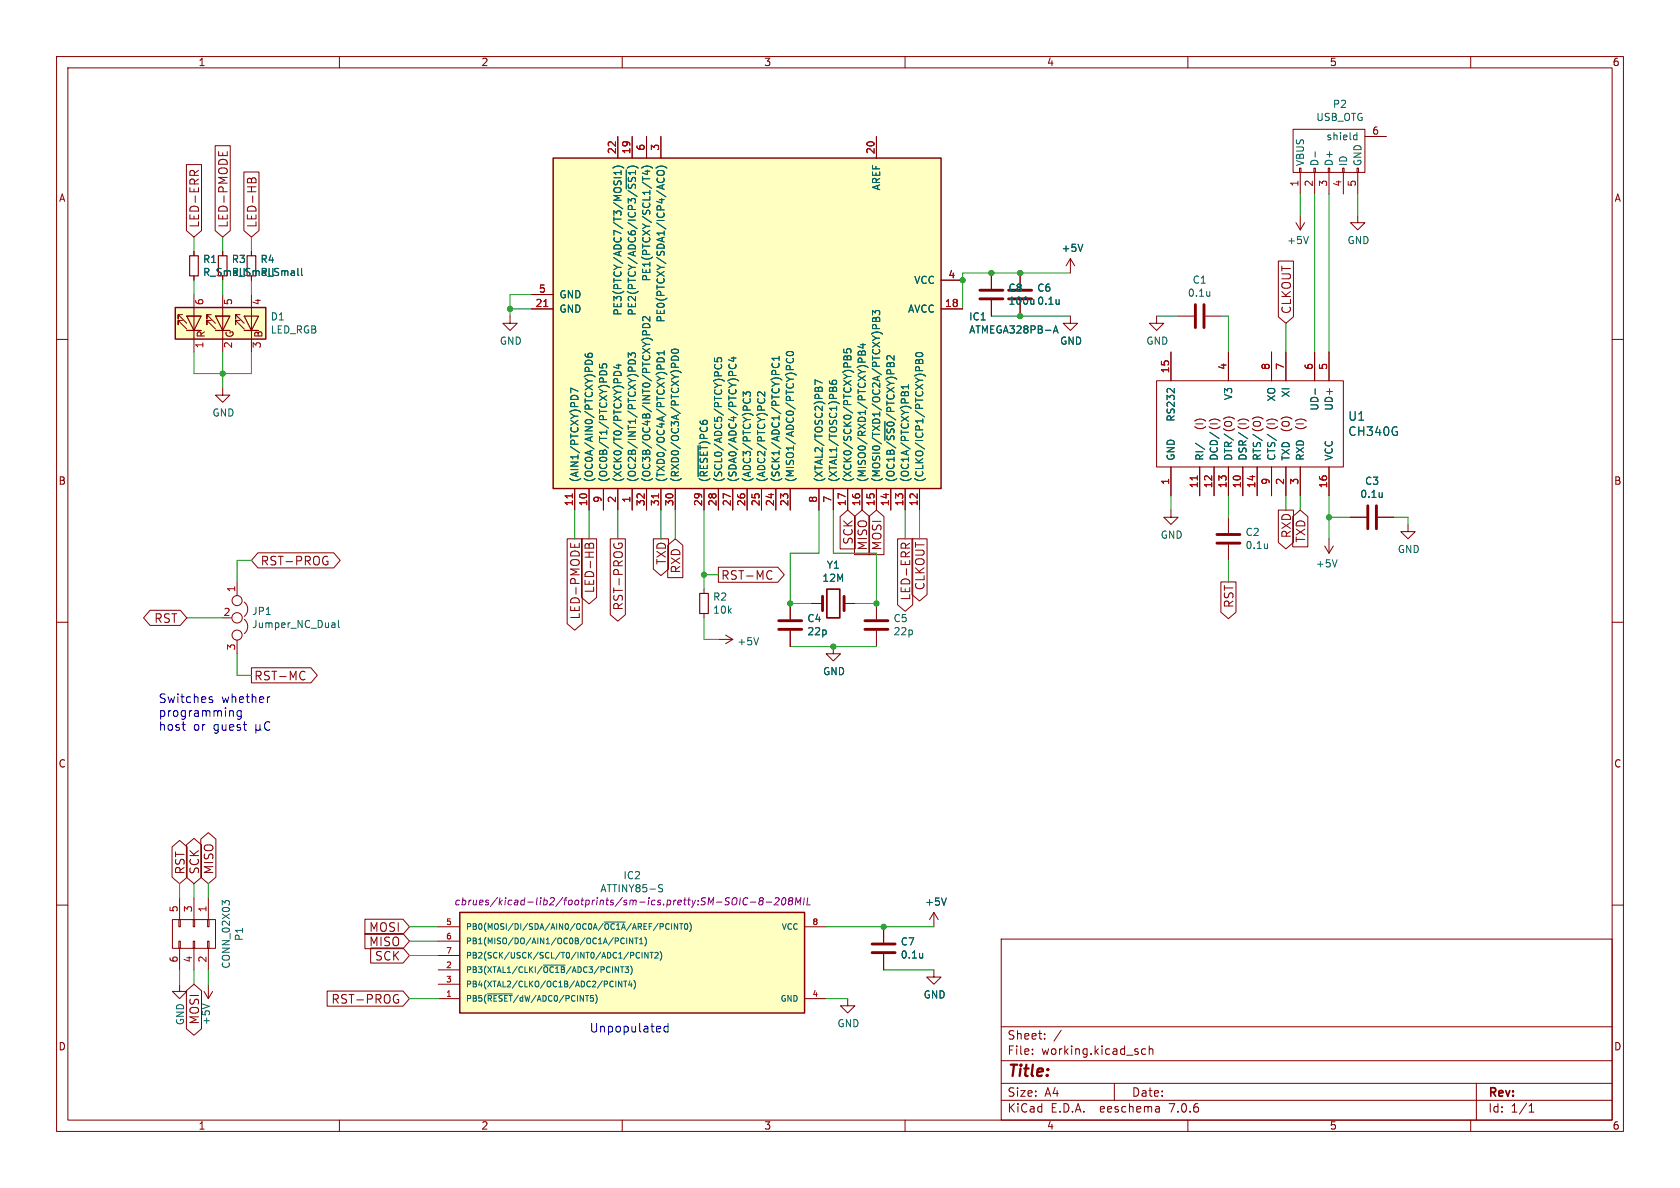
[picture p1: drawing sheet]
<svg xmlns="http://www.w3.org/2000/svg" width="297mm" height="210mm" viewBox="0 0 297 210" stroke-linecap="round" stroke-linejoin="round" font-family="sans-serif">
<g fill="none" stroke="#840000" stroke-width=".18">
<path d="M10 10h277v190h-277zM12 12h273v186h-273zM60 10v2M110 10v2M160 10v2M210 10v2M260 10v2M33 29.1h2.6v11.7l-1.3 1.1-1.3-1.1zM33.6 30.4l.3-.3 .3 .1 .2 .2M35.1 30.1l-.7 .5M38 25.8h2.7v15l-1.3 1.1-1.4-1.1zM38.7 26.8v.7"/>
<path d="M39.4 27v.5M40.2 26.8v.7M43.1 30.4h2.7v10.4l-1.4 1.1-1.3-1.1zM44.5 31.8v.5M44.5 31.8a.41 .41 0 0 1 .3-.4 .41 .41 0 0 1 .5 .3v.6M44.5 31.8l-.3-.3-.3 .1-.2 .2v.5M109.2 24.1v3.8M111.8 24.1v3.8M114.3 24.1v3.8M116.8 24.1v3.8M154.9 24.1v3.8M228.6 22.9h12.7v7.6h-12.7z"/>
<path d="M229.1 39.4l.8 1.2M229.7 29.7h.3v.8h-.3zM229.9 30.5v3.8M229.9 38.1v2.5M230.6 39.4l-.7 1.2M232.3 29.7h.2v.8h-.2zM232.4 30.5v3.8M234.8 29.7h.3v.8h-.3zM234.9 30.5v3.8M237.4 29.7h.2v.8h-.2zM237.5 30.5v3.8M239.9 29.7h.3v.8h-.3z"/>
<path d="M240 38.1v1.3h1.3l-1.3 1.2-1.2-1.2h1.2M240 30.5v3.8M241.3 24.1h3.8M10 60h2M32.3 56.6h-.8v.8v-.8l1.5 1.6M32.3 55.6h-.8v.8v-.8l1.5 1.6M33 55.9h2.6zM33 55.9h.1M33 58.4h2.6M34.3 44.5v.7M34.3 48.8v.7M34.3 52.1v10.1"/>
<path d="M37.3 56.6h-.7v.8v-.8l1.5 1.6M37.3 55.6h-.7v.8v-.8l1.5 1.6M38.1 55.9h2.5zM38.1 55.9h.1M38.1 58.4h2.5M39.4 44.5v.7M39.4 52.1v10.1M42.4 56.6h-.7v.8v-.8l1.5 1.6M42.4 55.6h-.7v.8v-.8l1.5 1.6M43.2 58.4h2.5M44.4 44.5v.7M44.4 52.1v10.1"/>
<path d="M90.2 55.9v1.3h1.2l-1.2 1.2-1.3-1.2h1.3M94 54.6h3.8M94 52.1h3.8M166.4 54.6h3.8M166.4 49.5h3.8M175.3 48.3v2.8M175.3 53.1v2.8M180.3 48.3v2.8M180.3 53.1v2.8M189.2 55.9v1.3h1.3l-1.3 1.2-1.2-1.2h1.2M189.2 45.7l-.7 1.3M189.2 45.7v2.6"/>
<path d="M189.2 45.7l.8 1.3M204.5 55.9v1.3h1.2l-1.2 1.2-1.3-1.2h1.3M208.3 55.9h2.8M213.1 55.9h2.8M226 46.2h2.7v9.8l-1.4 1.2-1.3-1.2zM285 60h2M39.4 68.6v1.3h1.2l-1.2 1.2-1.3-1.2h1.3M204.5 67.3h33v15.3h-33zM207 62.2v5.1M217.2 62.2v5.1M224.8 62.2v5.1M227.3 62.2v5.1"/>
<path d="M232.4 62.2v5.1M234.9 62.2v5.1M45.6 97.7h13.4l1.1 1.4-1.1 1.3h-13.4l-1.2-1.3zM57.7 99.2h.3v.5l-.3 .2M57.8 98.3l.1 .1M100.3 95.3h2.6v15l-1.3 1.1-1.3-1.1zM100.9 96v.7M101.6 86.4v3.8M101.6 96.2v.5M102.4 96v.7M102.8 95.3h2.7v10.3l-1.4 1.2-1.3-1.2zM104.1 86.4v3.8"/>
<path d="M104.1 96.4v.5M104.1 96.4a.41 .41 0 0 1 .4-.4 .41 .41 0 0 1 .4 .3v.6M104.1 96.4l-.2-.3-.3 .1-.2 .2v.5M106.7 86.4v3.8M107.9 95.3h2.7v13.4l-1.4 1.1-1.3-1.1zM108.6 96.1l-.1 .1M109.2 86.4v3.8M109.4 96.3v-.3h.5l.1 .3M111.8 86.4v3.8M114.3 86.4v3.8M115.5 95.3h2.7v5.3l-1.4 1.1-1.3-1.1zM116.8 86.4v3.8"/>
<path d="M118 96.4l1.4-1.1 1.3 1.1v5.7h-2.7zM119.4 86.4v3.8M124.5 86.4v3.8M127 86.4v3.8M129.5 86.4v3.8M132.1 86.4v3.8M134.6 86.4v3.8M137.2 86.4v3.8M139.7 86.4v3.8M144.8 86.4v3.8M147.3 86.4v3.8M148.5 91.3l1.4-1.1 1.3 1.1v5.7h-2.7z"/>
<path d="M149.9 86.4v3.8M151.1 91.3l1.3-1.1 1.3 1.1v6.7h-2.6zM152.4 86.4v3.8M153.6 91.3l1.3-1.1 1.4 1.1v6.7h-2.7zM154.9 86.4v3.8M157.5 86.4v3.8M158.7 95.3h2.7v11.6l-1.4 1.2-1.3-1.2zM159.3 96.3l.3-.3 .4 .1 .1 .2M160 86.4v3.8M160.8 96l-.7 .5M161.2 95.3h2.7v9.8l-1.3 1.1-1.4-1.1zM162.6 86.4v3.8"/>
<path d="M207 90.2v1.2h1.3l-1.3 1.3-1.3-1.3h1.3M207 82.6v5M212.1 82.6v5M214.6 82.6v5M217.2 82.6v5M217.2 91.4v2.8M217.2 96.3v2.8M219.7 82.6v5M222.2 82.6v5M224.8 82.6v5M226 90.2h2.7v5.7l-1.4 1.1-1.3-1.1zM227.3 82.6v5"/>
<path d="M228.5 91.3l1.4-1.1 1.3 1.1v5.4h-2.7zM229.9 82.6v5M234.2 96.5l.7 1.3M234.9 82.6v5M234.9 95.3v2.5M235.7 96.5l-.8 1.3M238.8 91.4h2.8M243.6 91.4h2.8M248.9 92.7v1.3h1.3l-1.3 1.3-1.3-1.3h1.3M10 110h2M26.5 107.9h5.4l1.1 1.3-1.1 1.4h-5.4l-1.1-1.4zM41.9 102.9v2.4"/>
<path d="M41.9 113.2v2.4M43.2 106.4a1.63 1.63 0 0 1 0 2.6M43.2 109.5a1.63 1.63 0 0 1 0 2.5M44.4 118h10.6l1.1 1.4-1.1 1.3h-10.6zM53.6 118.7l.3 .1M124.5 104.1v.8M124.5 108.5v.7M127 100.3h10.5l1.2 1.3-1.2 1.3h-10.5zM127 113h2.5M128.3 112.3l1.2 .7M129.5 113l-1.2 .8M136.2 100.9l.3 .1"/>
<path d="M136.5 102.3l-.3 .1M139.7 106.7v2.8M139.7 111.5v2.8M143.5 106.7h1.9M147.3 114.3v1.3h1.3l-1.3 1.2-1.3-1.2h1.3M149.2 106.7h1.9M154.9 106.7v2.8M154.9 111.5v2.8M215.8 102.9h2.7v5.3l-1.3 1.2-1.4-1.2zM285 110h2M53.9 120l-.3 .2M10 160h2"/>
<path d="M30.4 149.7l1.3-1.1 1.4 1.1v5.4l-1.4 1.1-1.3-1.1zM31.7 158.8v3.8M33 149.3l1.3-1.1 1.3 1.1v5.8l-1.3 1.1-1.3-1.1zM34.3 158.8v3.8M35.5 148.3l1.3-1.1 1.4 1.1v6.8l-1.4 1.1-1.3-1.1zM36.8 158.8v3.8M285 160h2M30.5 162.6h7.6v5h-7.6zM31.6 162.6h.3v1.2h-.3zM31.6 166.4h.3v1.2h-.3zM31.7 174v1.3h1.3l-1.3 1.2-1.2-1.2h1.2M31.7 167.6v3.9"/>
<path d="M33 175.1l1.3-1.1 1.3 1.1v6.8l-1.3 1.1-1.3-1.1zM34.2 162.6h.2v1.2h-.2zM34.2 166.4h.2v1.2h-.2zM34.3 167.6v3.9M36.1 175.3l.7 1.2M36.7 162.6h.3v1.2h-.3zM36.7 166.4h.3v1.2h-.3zM36.8 167.6v3.9M36.8 174v2.5M37.6 175.3l-.8 1.2M57.8 175.2h13.4l1.2 1.3-1.2 1.4h-13.4zM64.5 162.5h6.7l1.2 1.3-1.2 1.4h-6.7z"/>
<path d="M64.5 165h6.7l1.2 1.4-1.2 1.3h-6.7zM65.5 167.6h5.7l1.2 1.3-1.2 1.3h-5.7zM70.2 176.7h.3v.5l-.3 .1M70.3 175.8l.1 .1M77.5 176.5h3.8M77.5 171.5h3.8M77.5 174h3.8M77.5 163.8h3.8M77.5 166.4h3.8M77.5 168.9h3.8M142.2 176.5h3.8M142.2 163.8h3.8"/>
<path d="M149.9 176.5v1.3h1.2l-1.2 1.3-1.3-1.3h1.3M156.2 163.8v2.8M156.2 168.7v2.8M165.1 171.5v1.2h1.3l-1.3 1.3-1.3-1.3h1.3M165.1 161.3l-.8 1.3M165.1 161.3v2.5M165.1 161.3l.8 1.3M177 166h108v32h-108zM60 198v2M110 198v2M160 198v2M177 194.5h108"/>
<path d="M177 191.5h108M177 187.5h108M177 181.5h108M182.5 186.3v.1M182.5 185.5v.1M184.7 183.6v.1M184.7 182.8v.1M187.6 182.1l-1.3 2M197 191.5v3M202.5 185.5l-.4-.1-.3 .3v.4l.2 .2h.5M203.2 185.5l.2-.1 .3 .1 .1 .9M203.2 184.9v1.5"/>
<path d="M204.9 195.7l.1 .9M205 196.5l-.2 .1M205 196h-.2M210 198v2M260 198v2M261 191.5v6.5M270.3 196.6h.9M270.3 195.5l.4-.4v1.5"/>
<circle cx="41.9" cy="109.2" r=".91"/>
<circle cx="41.9" cy="112.3" r=".89"/>
<circle cx="41.9" cy="106.2" r=".89"/>
</g>
<g fill="none" stroke="#006464" stroke-width=".18">
<path d="M108.3 29.7a1.46 1.46 0 0 1 2 0M108.5 31.4h1.3M108.6 32l-.1 .4M109.1 32.4l.2-.3 .3-.1 .2 .2v.3M109.8 30.1v.8M109.8 30.5h-1.3l.4 .4M110.7 30v3.4M110.9 29.7a1.46 1.46 0 0 1 1.9 0M112.3 30.1v.8M113.4 29.7a1.46 1.46 0 0 1 2 0M113.6 31.2v.8M114 30.3h.9"/>
<path d="M114.5 30.1v.8l-1-.3M116 29.7a1.46 1.46 0 0 1 1.9 0M116.2 30.3a.81 .81 0 0 1 1.2 .1 .43 .43 0 0 1-.4 .6h-.4a.42 .42 0 0 1-.4-.2 .42 .42 0 0 1 0-.5zM116.3 31.5a.6 .6 0 0 0 .4 .8 .6 .6 0 0 0 .7-.6l-.1-.2M232.5 26.8v1M239.5 23.9h.4M239.9 23.4v1.3M239.9 24.6l-.4 .1M53.3 47.4v1.1l.2 .2M113.7 57.4a.68 .68 0 0 1 .8-.2 .68 .68 0 0 1 .4 .7h-1.3zM114.3 59.2l-.1-.6-.2-.1h-.3l-.1 .7h1.3M114.9 56v.8l-.9-.8-.4 .2 .1 .5"/>
<path d="M154.2 55.7v-.8l.5 .4 .2-.4h.5l.1 .2-.1 .6M154.2 58.1v-.5l.3-.2 .4 .1v.6M154.3 56.3l.3-.1 .3 .2 .1-.2 .3-.1 .2 .2v.5h-1.3zM154.9 56.4v.4M186.2 58.9l.4-1.3 .5 1.3M186.3 58.5h.6M187.2 52.9v.9M187.2 53.7h.1M191.4 43.2l-.4 1.2M213.9 51.5v.9M213.9 52.2l-.1 .1M231.3 41.8l-.4 1.3"/>
<path d="M102.2 69.2l-1.3-.6v.9M103.4 62.6l.1 .3a.85 .85 0 0 0 1.2 0l-.1-.4-.4-.1-.3 .3 .1 .3 .2 .2M103.5 63.9a.68 .68 0 0 1 .8-.2 .68 .68 0 0 1 .4 .7h-1.3zM106 64.4v.6h.6l-.1-.1v-.5l.2-.1 .4 .1 .2 .2-.2 .4M106.2 65.6a.66 .66 0 0 1 .7 0 .66 .66 0 0 1 .4 .7h-1.3zM108.7 65.8a.66 .66 0 0 1 .8-.1 .66 .66 0 0 1 .3 .7h-1.3zM109 64.6h.8M109.4 64.4v.8l-.9-.3M111.1 63.2v-.8l.5 .4 .1-.4h.5l.1 .2-.1 .6M111.1 63.8a.68 .68 0 0 1 .8-.2 .68 .68 0 0 1 .4 .7h-1.2zM116.3 63.4a.66 .66 0 0 1 .8-.1 .66 .66 0 0 1 .3 .7h-1.3zM117.4 62.4h-1.3l.4 .3"/>
<path d="M117.4 62v.7M118.8 61.9a.75 .75 0 0 1 1.2 .2 .72 .72 0 0 1-1.3-.1zM118.8 63.2a.68 .68 0 0 1 .7-.2 .68 .68 0 0 1 .5 .7h-1.3zM123.4 78.8v5.5M126.3 63.3v.6l.6 .1-.1-.2 .1-.4 .1-.2 .5 .1 .1 .2-.1 .5M126.4 64.4a.6 .6 0 0 0 .5 .9 .6 .6 0 0 0 .7-.6l-.1-.3M129 64.4l-.2 .2 .1 .3 .5 .3M129.3 63.3h.8M129.7 63.1v.8l-.9-.3M130 64.4l.1 .2v.3l-.5 .3M131.4 70.1v-.8l.5 .4 .1-.4h.5l.2 .2-.2 .6M135.2 69.3v.8l-.9-.8-.4 .2 .2 .5"/>
<path d="M136.6 64.2a.6 .6 0 0 0 .4 .8 .6 .6 0 0 0 .7-.6l-.1-.2M137.7 63v.7M137.7 63.4h-1.2l.3 .3M139.1 62.3a.75 .75 0 0 1 1.2 .3 .72 .72 0 0 1-1.3-.2zM139.1 63.4a.6 .6 0 0 0 .5 .8 .6 .6 0 0 0 .7-.6l-.1-.2M144.8 68.5h.4M145.4 67.7l-1.3-.5v.8M146.6 67.3l.1 .4a.85 .85 0 0 0 1.2 0l-.1-.4-.4-.1-.3 .3 .1 .3 .2 .1M147.4 68.5h.4M149.2 61.7v.6l.6 .1-.1-.2v-.4l.2-.1h.4l.1 .2-.1 .5M149.2 63l.3-.1 .3 .3 .1-.3h.3l.2 .2v.5h-1.2zM149.3 64.2h.4"/>
<path d="M149.8 63.2v.4M151.8 62.2l.3-.1 .2 .2 .1-.2 .3-.1 .3 .3v.4h-1.3zM152.1 60.9h.9M152.3 62.3v.4M152.6 60.8v.7l-1-.3M156.4 74.5v3.4M158.1 62.9v.8l-.8-.8h-.3l-.2 .2M159.4 69.4l.2-.1 .3 .1M160.6 69.5l-.1-.2-.3-.1-.3 .3M160.6 68v.7M160.6 68.4h-1.3l.4 .3M161.9 62.5a.75 .75 0 0 1 1.2 .2 .72 .72 0 0 1-1.2-.1z"/>
<path d="M161.9 63.7l.3-.1 .3 .2 .1-.2 .3-.1 .2 .3v.5h-1.2zM162.5 63.8v.5M206.4 68.7h.5M207.6 68.7v.8M211.3 78.3l1.7 1.1M224 76.8l1.7 1.1M232.5 68.7v1M224.1 96.1v.9M224.1 96.9h-.1M236.4 99l-.4 1.2M244.4 87.1v.8M244.4 87.8l-.1 .1"/>
<path d="M59 110.1l.2 .2v.6M59.2 110.9h-.4M59.2 110.4l-.4 .1M59.8 109.7v1.1l.2 .1M134.1 112.7l-.4 1.3M40.6 159.8v-.4l-.3-.2-.4 .1-.1 .3-.5-.4v.8M116.5 156.9l.5 .2 .1 .3-.2 .3-.5-.1M116.5 156.4h.6M167.3 158.7l-.4 1.3M35.8 177.5l1.2 .4M86.2 175.7h4.4M96 170.6h3.9"/>
<path d="M104.9 176.5v.4M105.3 175.8a1.16 1.16 0 0 1 0 1.6M106.8 163h3.7M108.9 173.4v1.1M109.7 170.9h.6M109.8 166.7l.3 .1 .3-.1M109.9 173.4v1.1l-.6-1.1v1.1M110 170.9v1M110.3 173.4h.5M110.4 165.9l-.3-.1-.3 .2M110.5 170.9h.6l-.3 .4 .3 .1v.4l-.2 .1-.4-.1M110.6 173.4v1.1"/>
<path d="M110.8 165.8v1M111.4 173.4l-.3 .7h.7M111.5 170.8a1.16 1.16 0 0 1 0 1.5M111.5 168.4h.4l.2 .1-.1 .3-.5 .1M111.6 173.8v.7M111.9 165.8v1l-.6-1v1M112.1 173.3a1.16 1.16 0 0 1 0 1.5M112.2 165.8h.6M112.5 165.8v1M113.1 168.5a.45 .45 0 0 0-.7 .4 .45 .45 0 0 0 .7 .4M113.1 166.8h.6M113.1 166.1l.3-.3v1"/>
<path d="M113.5 168.4v1M114 165.7a1.16 1.16 0 0 1 0 1.5M114.6 168.4v1l-.6-1v1M114.9 168.4h.6M115.2 168.4v1M115.8 168.5l.4-.1 .2 .2-.7 .8h.7M116.7 168.2a1.16 1.16 0 0 1 0 1.6M118.7 163.3v1M119.8 163.3v1l-.6-1v1M120.1 163.3h.6M120.4 163.3v1M121.1 163.3h.1a.54 .54 0 0 1 .4 .5 .54 .54 0 0 1-.4 .5 .68 .68 0 0 1-.1-1z"/>
<path d="M121.9 163.1a1.16 1.16 0 0 1 0 1.6M163.1 168.5v.9M163.1 169.2v.1"/>
</g>
<g fill="none" stroke="#840000" stroke-width=".51">
<path d="M173.2 52.8h4.1M173.2 51.3h4.1M178.3 52.8h4.1M178.3 51.3h4.1M211.3 53.8v4.1M212.9 53.8v4.1M215.1 96h4.1M215.1 94.5h4.1M241.8 89.4v4.1M243.3 89.4v4.1M137.7 111.3h4M137.7 109.7h4"/>
<path d="M145.4 105.4v2.6M149.2 105.4v2.6M152.9 111.3h4.1M152.9 109.7h4.1M154.2 168.4h4M154.2 166.9h4"/>
</g>
<path d="M33 55.9h2.6l-1.3 2.5zM33 58.4h2.6M33.5 45.2h1.6v3.6h-1.6zM38.1 55.9h2.5l-1.2 2.5zM38.1 58.4h2.5M38.6 45.2h1.5v3.6h-1.5zM43.2 55.9h2.5l-1.3 2.5zM43.2 58.4h2.5M43.7 45.2h1.5v3.6h-1.5zM123.7 104.9h1.5v3.6h-1.5z" fill="none" stroke="#840000" stroke-width=".2"/>
<g fill="#ffffc2" stroke="#ffffc2" stroke-width=".18">
<path d="M31 54.4h16v5.5h-16z"/>
<path d="M81.3 161.3h60.9v17.8h-60.9z"/>
<path d="M97.8 27.9h68.6v58.5h-68.6z"/>
</g>
<path d="M97.8 27.9h68.6v58.5h-68.6zM31 54.4h16v5.5h-16zM81.3 161.3h60.9v17.8h-60.9z" fill="none" stroke="#840000" stroke-width=".25"/>
<path d="M146.2 104.1h2.3v5.1h-2.3z" fill="none" stroke="#840000" stroke-width=".3"/>
<g fill="none" stroke="#840084" stroke-width=".18">
<path d="M128.4 158.8h.6M128.5 159.3l.3 .1 .1 .3-.3 .3h-.3M129.5 158.9l.3-.2 .4 .1a.75 .75 0 0 1-.6 1.2l-.1-.1a.95 .95 0 0 1 0-1zM130.9 158.7l-.2 1.3M132.2 158.8a.61 .61 0 0 0-.8 .4 .61 .61 0 0 0 .4 .8l.3-.2M132.7 159.5h.9M134.4 159.2l-.2 .3v.3a.41 .41 0 0 0 .6 .1 .41 .41 0 0 0 0-.6l-.1-.1M134.4 159.2l-.2-.3 .3-.2h.3l.2 .2-.3 .3M134.4 159.2h.3M135.4 159.5h1M137 158.8l.5-.1 .2 .1v.3l-.9 .9h.8M138.4 158.8l.3-.1a.75 .75 0 0 1-.3 1.3l-.2-.2v-.3z"/>
<path d="M139.7 159.2l-.3 .3v.3a.41 .41 0 0 0 .6 .1 .41 .41 0 0 0 0-.6l-.1-.1M139.7 159.2l-.3-.3 .3-.2h.3l.2 .2-.3 .3M139.7 159.2h.2M140.6 160l.1-1.3 .4 .9 .5-.9-.2 1.3M142.2 158.7l-.2 1.3M142.8 158.7l-.2 1.3h.6"/>
</g>
<path d="M96.1 54.2h.8M101.2 87.3v.7M116.4 87.3v.7M211.7 84.1v.7" fill="none" stroke="#a90000" stroke-width=".18"/>
<g fill="none" stroke="#0000c2" stroke-width=".18">
<path d="M32.2 128.1h.6M32.6 129.1h.2M37 123.6l.5 .2 .1 .2-.2 .2-.4-.1M37 123.2h.5M41 125.6l.2 .2v.8M42 127.1h.1M42.6 125.6v1.3l-.3 .2M42.6 125.7l-.4-.1-.3 .3v.5l.1 .2h.6M45.2 128.9l.3 .2h.2l.3-.2M45.2 128.1v1.5M46 128.9l.2 .2M46 128.1v.8"/>
<path d="M47.7 123.2l-.4 .1M47.7 127.7a.61 .61 0 0 0-.7 0 .61 .61 0 0 0-.2 .7 .57 .57 0 0 0 .3 .6 .57 .57 0 0 0 .6 0M118.1 180.9v1.5M118.1 181.5l-.4-.1-.3 .3v.4l.1 .3h.6"/>
</g>
<g fill="none" stroke="#009600" stroke-width=".18">
<path d="M229.9 34.3v3.8M232.4 34.3v27.9M234.9 34.3v27.9M240 34.3v3.8M34.3 41.9v2.6M34.3 49.5v2.6M39.4 41.9v2.6M39.4 49.5v2.6M44.4 41.9v2.6M44.4 49.5v2.6M90.2 54.6h3.8M94 52.1h-3.8v3.8"/>
<path d="M175.3 55.9h13.9M189.2 48.3h-19v6.3M204.5 55.9h3.8M215.9 55.9h1.3v6.3M227.3 57.2v5M34.3 62.2v3.8h10.1v-3.8M39.4 62.2v6.4M44.4 99.1h-2.5v3.8M101.6 90.2v5.1M104.1 90.2v5.1M109.2 90.2v5.1M116.8 90.2v5.1"/>
<path d="M119.4 90.2v5.1M124.5 90.2v13.9M144.8 90.2v7.6h-5.1v8.9h3.8M147.3 90.2v7.6h7.6v8.9h-3.8M160 90.2v5.1M162.6 90.2v5.1M207 87.6v2.6M217.2 87.6v3.8M217.2 99.1v3.8M227.3 87.6v2.6M229.9 87.6v2.6M234.9 87.6v7.7"/>
<path d="M234.9 91.4h3.9M246.4 91.4h2.5v1.3M33 109.2h6.4M41.9 115.6v3.8h2.5M124.5 109.2v3.8h2.5M124.5 101.6h2.5M139.7 114.3h15.2M31.7 156.2v2.6M34.3 156.2v2.6M36.8 156.2v2.6M31.7 171.5v2.5M34.3 171.5v2.5"/>
<path d="M36.8 171.5v2.5M72.4 163.8h5.1M72.4 176.5h5.1M72.4 168.9h5.1M72.4 166.4h5.1M146 163.8h19.1M146 176.5h3.9M156.2 171.5h8.9"/>
</g>
<g fill="#009600" stroke="#009600" stroke-width=".18">
<circle cx="147.3" cy="114.3" r=".46"/>
<circle cx="156.2" cy="163.8" r=".46"/>
<circle cx="234.9" cy="91.4" r=".46"/>
<circle cx="39.4" cy="66" r=".46"/>
<circle cx="90.2" cy="54.6" r=".46"/>
<circle cx="154.9" cy="106.7" r=".46"/>
<circle cx="180.3" cy="55.9" r=".46"/>
<circle cx="180.3" cy="48.3" r=".46"/>
<circle cx="175.3" cy="48.3" r=".46"/>
<circle cx="170.2" cy="49.5" r=".46"/>
<circle cx="139.7" cy="106.7" r=".46"/>
<circle cx="124.5" cy="101.6" r=".46"/>
</g>
<text font-size="2.8" fill="#840000" x="178" y="190.9">Title:</text>
<g font-size="2.1" fill="#840000">
<text x="35.4" y="40.4" transform="rotate(-90 35.4 40.4)">LED-ERR</text>
<text x="40.5" y="40.4" transform="rotate(-90 40.5 40.4)">LED-PMODE</text>
<text x="45.5" y="40.4" transform="rotate(-90 45.5 40.4)">LED-HB</text>
<text x="228.4" y="55.6" transform="rotate(-90 228.4 55.6)">CLKOUT</text>
<text x="228.4" y="95.2" transform="rotate(-90 228.4 95.2)">RXD</text>
<text x="231" y="96" transform="rotate(-90 231 96)">TXD</text>
<text x="46" y="100.2">RST-PROG</text>
<text x="117.9" y="99.9" transform="rotate(-90 117.9 99.9)">TXD</text>
<text x="120.5" y="101.4" transform="rotate(-90 120.5 101.4)">RXD</text>
<text x="151" y="96.3" transform="rotate(-90 151 96.3)">SCK</text>
<text x="153.5" y="97.4" transform="rotate(-90 153.5 97.4)">MISO</text>
<text x="156" y="97.4" transform="rotate(-90 156 97.4)">MOSI</text>
<text x="105.2" y="104.9" transform="rotate(-90 105.2 104.9)">LED-HB</text>
<text x="110.3" y="108" transform="rotate(-90 110.3 108)">RST-PROG</text>
<text x="127.4" y="102.7">RST-MC</text>
<text x="161.1" y="106.2" transform="rotate(-90 161.1 106.2)">LED-ERR</text>
<text x="163.7" y="104.4" transform="rotate(-90 163.7 104.4)">CLKOUT</text>
<text x="218.3" y="107.5" transform="rotate(-90 218.3 107.5)">RST</text>
<text x="27.2" y="110.3">RST</text>
<text x="102.7" y="109.6" transform="rotate(-90 102.7 109.6)">LED-PMODE</text>
<text x="44.8" y="120.5">RST-MC</text>
<text x="32.8" y="154.7" transform="rotate(-90 32.8 154.7)">RST</text>
<text x="35.4" y="154.7" transform="rotate(-90 35.4 154.7)">SCK</text>
<text x="37.9" y="154.7" transform="rotate(-90 37.9 154.7)">MISO</text>
<text x="65.2" y="164.9">MOSI</text>
<text x="65.2" y="167.5">MISO</text>
<text x="66.2" y="170">SCK</text>
<text x="58.5" y="177.6">RST-PROG</text>
<text x="35.4" y="181.2" transform="rotate(-90 35.4 181.2)">MOSI</text>
<text x="178" y="184">Sheet:</text>
<text x="178" y="186.7">File:</text>
<text x="184.1" y="186.7">working.kicad_sch</text>
<text x="178" y="196.9">KiCad</text>
<text x="178" y="194.1">Size:</text>
<text x="184.7" y="194.1">A4</text>
<text x="185.7" y="196.9">E.D.A.</text>
<text x="194.6" y="196.9">eeschema</text>
<text x="200" y="194.1">Date:</text>
<text x="207" y="196.9">7.0.6</text>
<text x="263" y="194.3">Rev:</text>
<text x="263" y="196.9">Id:</text>
<text x="267.1" y="196.9">1/1</text>
</g>
<g font-size="2.1" fill="#006464">
<text x="238.3" y="74.6">U1</text>
<text x="238.3" y="77.3">CH340G</text>
</g>
<g font-size="2.1" fill="#0000c2">
<text x="27.9" y="124.4">Switches</text>
<text x="39.1" y="124.4">whether</text>
<text x="27.9" y="126.8">programming</text>
<text x="27.9" y="129.3">host</text>
<text x="34.1" y="129.3">or</text>
<text x="37.8" y="129.3">guest</text>
<text x="104.1" y="182.6">Unpopulated</text>
</g>
<g font-size="1.8" fill="#840000">
<text x="35" y="11.9">1</text>
<text x="85" y="11.9">2</text>
<text x="135" y="11.9">3</text>
<text x="185" y="11.9">4</text>
<text x="235" y="11.9">5</text>
<text x="285" y="11.9">6</text>
<text x="10.3" y="35.9">A</text>
<text x="285.3" y="35.9">A</text>
<text x="40.9" y="49">R_Small</text>
<text x="36.4" y="59.8" transform="rotate(-90 36.4 59.8)">R</text>
<text x="41.5" y="59.8" transform="rotate(-90 41.5 59.8)">G</text>
<text x="46.6" y="59.8" transform="rotate(-90 46.6 59.8)">B</text>
<text x="213" y="76.2" transform="rotate(-90 213 76.2)">(I)</text>
<text x="225.7" y="76.2" transform="rotate(-90 225.7 76.2)">(I)</text>
<text x="228.2" y="76.6" transform="rotate(-90 228.2 76.6)">(O)</text>
<text x="230.7" y="76.2" transform="rotate(-90 230.7 76.2)">(I)</text>
<text x="10.3" y="85.9">B</text>
<text x="285.3" y="85.9">B</text>
<text x="10.3" y="135.9">C</text>
<text x="285.3" y="135.9">C</text>
<text x="10.3" y="185.9">D</text>
<text x="285.3" y="185.9">D</text>
<text x="35" y="199.9">1</text>
<text x="85" y="199.9">2</text>
<text x="135" y="199.9">3</text>
<text x="185" y="199.9">4</text>
<text x="235" y="199.9">5</text>
<text x="285" y="199.9">6</text>
</g>
<g font-size="1.8" fill="#006464">
<text x="232.6" y="21.6">USB_OTG</text>
<text x="235.5" y="19.3">P2</text>
<text x="230.7" y="29.5" transform="rotate(-90 230.7 29.5)">VBUS</text>
<text x="233.3" y="29.5" transform="rotate(-90 233.3 29.5)">D-</text>
<text x="234.4" y="25">shield</text>
<text x="235.8" y="29.5" transform="rotate(-90 235.8 29.5)">D+</text>
<text x="238.4" y="29.5" transform="rotate(-90 238.4 29.5)">ID</text>
<text x="240.9" y="29.5" transform="rotate(-90 240.9 29.5)">GND</text>
<text x="155.8" y="33.8" transform="rotate(-90 155.8 33.8)">AREF</text>
<text x="35.8" y="46.7">R1</text>
<text x="40.9" y="46.7">R3</text>
<text x="46" y="46.7">R4</text>
<text x="187.6" y="44.7">+5V</text>
<text x="227.5" y="43.4">+5V</text>
<text x="238.1" y="43.4">GND</text>
<text x="35.8" y="49">R_Small</text>
<text x="46" y="49">R_Small</text>
<text x="98.8" y="52.9">GND</text>
<text x="115.2" y="49.8" transform="rotate(-90 115.2 49.8)">PE1(PTCXY/SCL1/T4)</text>
<text x="161.5" y="50.4">VCC</text>
<text x="178.2" y="51.8">C8</text>
<text x="183.3" y="51.8">C6</text>
<text x="209.9" y="52.7">0.1u</text>
<text x="210.7" y="50.3">C1</text>
<text x="47.8" y="56.8">D1</text>
<text x="47.8" y="59.2">LED_RGB</text>
<text x="98.8" y="55.5">GND</text>
<text x="110.1" y="55.9" transform="rotate(-90 110.1 55.9)">PE3(PTCY/ADC7/T3/MOSI1)</text>
<text x="112.6" y="55.9" transform="rotate(-90 112.6 55.9)">PE2(PTCY/ADC6/ICP3/~{SS1})</text>
<text x="117.7" y="57.1" transform="rotate(-90 117.7 57.1)">PE0(PTCXY/SDA1/ICP4/ACO)</text>
<text x="160.4" y="55.5">AVCC</text>
<text x="171.2" y="56.8">IC1</text>
<text x="171.2" y="59.2">ATMEGA328PB-A</text>
<text x="178.2" y="54.1">100u 0.1u</text>
<text x="88.3" y="61.1">GND</text>
<text x="187.3" y="61.1">GND</text>
<text x="202.6" y="61.1">GND</text>
<text x="218" y="70.8" transform="rotate(-90 218 70.8)">V3</text>
<text x="225.7" y="71.1" transform="rotate(-90 225.7 71.1)">XO</text>
<text x="228.2" y="70.3" transform="rotate(-90 228.2 70.3)">XI</text>
<text x="37.5" y="73.8">GND</text>
<text x="207.9" y="74.6" transform="rotate(-90 207.9 74.6)">RS232</text>
<text x="233.3" y="72.7" transform="rotate(-90 233.3 72.7)">UD-</text>
<text x="235.8" y="72.7" transform="rotate(-90 235.8 72.7)">UD+</text>
<text x="207.9" y="81.5" transform="rotate(-90 207.9 81.5)">GND</text>
<text x="213" y="81.5" transform="rotate(-90 213 81.5)">RI/</text>
<text x="215.5" y="81.5" transform="rotate(-90 215.5 81.5)">DCD/ (I)</text>
<text x="215.5" y="81.5" transform="rotate(-90 215.5 81.5)">DCD/</text>
<text x="218" y="81.5" transform="rotate(-90 218 81.5)">DTR/ (O)</text>
<text x="218" y="81.5" transform="rotate(-90 218 81.5)">DTR/</text>
<text x="220.6" y="81.5" transform="rotate(-90 220.6 81.5)">DSR/ (I)</text>
<text x="220.6" y="81.5" transform="rotate(-90 220.6 81.5)">DSR/</text>
<text x="223.1" y="81.5" transform="rotate(-90 223.1 81.5)">RTS/ (O)</text>
<text x="223.1" y="81.5" transform="rotate(-90 223.1 81.5)">RTS/</text>
<text x="225.7" y="81.5" transform="rotate(-90 225.7 81.5)">CTS/</text>
<text x="228.2" y="81.5" transform="rotate(-90 228.2 81.5)">TXD</text>
<text x="230.7" y="81.5" transform="rotate(-90 230.7 81.5)">RXD</text>
<text x="235.8" y="81.5" transform="rotate(-90 235.8 81.5)">VCC</text>
<text x="102.5" y="85.3" transform="rotate(-90 102.5 85.3)">(AIN1/PTCXY)PD7</text>
<text x="105" y="85.3" transform="rotate(-90 105 85.3)">(OC0A/AIN0/PTCXY)PD6</text>
<text x="107.5" y="85.3" transform="rotate(-90 107.5 85.3)">(OC0B/T1/PTCXY)PD5</text>
<text x="110.1" y="85.3" transform="rotate(-90 110.1 85.3)">(XCK0/T0/PTCXY)PD4</text>
<text x="112.6" y="85.3" transform="rotate(-90 112.6 85.3)">(OC2B/INT1/PTCXY)PD3</text>
<text x="115.2" y="85.3" transform="rotate(-90 115.2 85.3)">(OC3B/OC4B/INT0/PTCXY)PD2</text>
<text x="117.7" y="85.3" transform="rotate(-90 117.7 85.3)">(TXD0/OC4A/PTCXY)PD1</text>
<text x="120.2" y="85.3" transform="rotate(-90 120.2 85.3)">(RXD0/OC3A/PTCXY)PD0</text>
<text x="125.3" y="85.3" transform="rotate(-90 125.3 85.3)">(~{RESET})PC6</text>
<text x="127.9" y="85.3" transform="rotate(-90 127.9 85.3)">(SCL0/ADC5/PTCY)PC5</text>
<text x="130.4" y="85.3" transform="rotate(-90 130.4 85.3)">(SDA0/ADC4/PTCY)PC4</text>
<text x="132.9" y="85.3" transform="rotate(-90 132.9 85.3)">(ADC3/PTCY)PC3</text>
<text x="135.5" y="85.3" transform="rotate(-90 135.5 85.3)">(ADC2/PTCY)PC2</text>
<text x="138" y="85.3" transform="rotate(-90 138 85.3)">(SCK1/ADC1/PTCY)PC1</text>
<text x="140.6" y="85.3" transform="rotate(-90 140.6 85.3)">(MISO1/ADC0/PTCY)PC0</text>
<text x="145.6" y="85.3" transform="rotate(-90 145.6 85.3)">(XTAL2/TOSC2)PB7</text>
<text x="148.2" y="85.3" transform="rotate(-90 148.2 85.3)">(XTAL1/TOSC1)PB6</text>
<text x="150.7" y="85.3" transform="rotate(-90 150.7 85.3)">(XCK0/SCK0/PTCXY)PB5</text>
<text x="153.3" y="85.3" transform="rotate(-90 153.3 85.3)">(MISO0/RXD1/PTCXY)PB4</text>
<text x="155.8" y="85.3" transform="rotate(-90 155.8 85.3)">(MOSI0/TXD1/OC2A/PTCXY)PB3</text>
<text x="158.3" y="85.3" transform="rotate(-90 158.3 85.3)">(OC1B/~{SS0}/PTCXY)PB2</text>
<text x="160.9" y="85.3" transform="rotate(-90 160.9 85.3)">(OC1A/PTCXY)PB1</text>
<text x="163.4" y="85.3" transform="rotate(-90 163.4 85.3)">(CLKO/ICP1/PTCXY)PB0</text>
<text x="240.4" y="88.2">0.1u</text>
<text x="241.2" y="85.9">C3</text>
<text x="205.1" y="95.4">GND</text>
<text x="220.1" y="94.9">C2</text>
<text x="146.1" y="100.7">Y1</text>
<text x="220.1" y="97.3">0.1u</text>
<text x="232.5" y="100.5">+5V</text>
<text x="247" y="98">GND</text>
<text x="126" y="106.4">R2</text>
<text x="145.3" y="103">12M</text>
<text x="44.5" y="108.9">JP1</text>
<text x="44.5" y="111.2">Jumper_NC_Dual</text>
<text x="126" y="108.7">10k</text>
<text x="142.6" y="110.2">C4</text>
<text x="142.6" y="112.5">22p</text>
<text x="157.9" y="110.2">C5</text>
<text x="157.9" y="112.5">22p</text>
<text x="130.3" y="114.3">+5V</text>
<text x="145.4" y="119.6">GND</text>
<text x="110.1" y="155.6">IC2</text>
<text x="106" y="157.9">ATTINY85-S</text>
<text x="163.4" y="160.3">+5V</text>
<text x="43.2" y="166.4" transform="rotate(-90 43.2 166.4)">P1</text>
<text x="159.1" y="167.3">C7</text>
<text x="40.8" y="171.3" transform="rotate(-90 40.8 171.3)">CONN_02X03</text>
<text x="159.1" y="169.6">0.1u</text>
<text x="163.2" y="176.7">GND</text>
<text x="32.7" y="181.3" transform="rotate(-90 32.7 181.3)">GND</text>
<text x="37.3" y="181.3" transform="rotate(-90 37.3 181.3)">+5V</text>
<text x="148" y="181.8">GND</text>
</g>
<g font-size="1.8" fill="#a90000">
<text x="242.5" y="23.9">6</text>
<text x="109" y="27.3" transform="rotate(-90 109 27.3)">22</text>
<text x="111.5" y="27.3" transform="rotate(-90 111.5 27.3)">19</text>
<text x="114" y="26.7" transform="rotate(-90 114 26.7)">6</text>
<text x="116.6" y="26.7" transform="rotate(-90 116.6 26.7)">3</text>
<text x="154.7" y="27.3" transform="rotate(-90 154.7 27.3)">20</text>
<text x="229.6" y="33.1" transform="rotate(-90 229.6 33.1)">1</text>
<text x="232.2" y="33.1" transform="rotate(-90 232.2 33.1)">2</text>
<text x="234.7" y="33.1" transform="rotate(-90 234.7 33.1)">3</text>
<text x="237.2" y="33.1" transform="rotate(-90 237.2 33.1)">4</text>
<text x="239.8" y="33.1" transform="rotate(-90 239.8 33.1)">5</text>
<text x="95.2" y="51.8">5</text>
<text x="167.6" y="49.3">4</text>
<text x="36.3" y="54" transform="rotate(-90 36.3 54)">6</text>
<text x="41.4" y="54" transform="rotate(-90 41.4 54)">5</text>
<text x="46.4" y="54" transform="rotate(-90 46.4 54)">4</text>
<text x="94.6" y="54.4">21</text>
<text x="167" y="54.4">18</text>
<text x="36.3" y="61.7" transform="rotate(-90 36.3 61.7)">1</text>
<text x="41.4" y="61.7" transform="rotate(-90 41.4 61.7)">2</text>
<text x="46.4" y="61.7" transform="rotate(-90 46.4 61.7)">3</text>
<text x="216.9" y="65.5" transform="rotate(-90 216.9 65.5)">4</text>
<text x="224.5" y="65.5" transform="rotate(-90 224.5 65.5)">8</text>
<text x="227.1" y="65.5" transform="rotate(-90 227.1 65.5)">7</text>
<text x="232.2" y="65.5" transform="rotate(-90 232.2 65.5)">6</text>
<text x="234.7" y="65.5" transform="rotate(-90 234.7 65.5)">5</text>
<text x="206.8" y="66.1" transform="rotate(-90 206.8 66.1)">15</text>
<text x="101.3" y="89.6" transform="rotate(-90 101.3 89.6)">11</text>
<text x="103.9" y="89.6" transform="rotate(-90 103.9 89.6)">10</text>
<text x="106.4" y="89" transform="rotate(-90 106.4 89)">9</text>
<text x="109" y="89" transform="rotate(-90 109 89)">2</text>
<text x="111.5" y="89" transform="rotate(-90 111.5 89)">1</text>
<text x="114" y="89.6" transform="rotate(-90 114 89.6)">32</text>
<text x="116.6" y="89.6" transform="rotate(-90 116.6 89.6)">31</text>
<text x="119.1" y="89.6" transform="rotate(-90 119.1 89.6)">30</text>
<text x="124.2" y="89.6" transform="rotate(-90 124.2 89.6)">29</text>
<text x="126.7" y="89.6" transform="rotate(-90 126.7 89.6)">28</text>
<text x="129.3" y="89.6" transform="rotate(-90 129.3 89.6)">27</text>
<text x="131.8" y="89.6" transform="rotate(-90 131.8 89.6)">26</text>
<text x="134.4" y="89.6" transform="rotate(-90 134.4 89.6)">25</text>
<text x="136.9" y="89.6" transform="rotate(-90 136.9 89.6)">24</text>
<text x="139.4" y="89.6" transform="rotate(-90 139.4 89.6)">23</text>
<text x="144.5" y="89" transform="rotate(-90 144.5 89)">8</text>
<text x="147.1" y="89" transform="rotate(-90 147.1 89)">7</text>
<text x="149.6" y="89.6" transform="rotate(-90 149.6 89.6)">17</text>
<text x="152.1" y="89.6" transform="rotate(-90 152.1 89.6)">16</text>
<text x="154.7" y="89.6" transform="rotate(-90 154.7 89.6)">15</text>
<text x="157.2" y="89.6" transform="rotate(-90 157.2 89.6)">14</text>
<text x="159.8" y="89.6" transform="rotate(-90 159.8 89.6)">13</text>
<text x="162.3" y="89.6" transform="rotate(-90 162.3 89.6)">12</text>
<text x="206.8" y="85.8" transform="rotate(-90 206.8 85.8)">1</text>
<text x="211.8" y="86.4" transform="rotate(-90 211.8 86.4)">11</text>
<text x="214.4" y="86.4" transform="rotate(-90 214.4 86.4)">12</text>
<text x="216.9" y="86.4" transform="rotate(-90 216.9 86.4)">13</text>
<text x="219.5" y="86.4" transform="rotate(-90 219.5 86.4)">10</text>
<text x="222" y="86.4" transform="rotate(-90 222 86.4)">14</text>
<text x="224.5" y="85.8" transform="rotate(-90 224.5 85.8)">9</text>
<text x="227.1" y="85.8" transform="rotate(-90 227.1 85.8)">2</text>
<text x="229.6" y="85.8" transform="rotate(-90 229.6 85.8)">3</text>
<text x="234.7" y="86.4" transform="rotate(-90 234.7 86.4)">16</text>
<text x="41.7" y="104.8" transform="rotate(-90 41.7 104.8)">1</text>
<text x="39.4" y="109">2</text>
<text x="41.7" y="115.1" transform="rotate(-90 41.7 115.1)">3</text>
<text x="31.5" y="161.4" transform="rotate(-90 31.5 161.4)">5</text>
<text x="34" y="161.4" transform="rotate(-90 34 161.4)">3</text>
<text x="36.6" y="161.4" transform="rotate(-90 36.6 161.4)">1</text>
<text x="31.5" y="170.3" transform="rotate(-90 31.5 170.3)">6</text>
<text x="34" y="170.3" transform="rotate(-90 34 170.3)">4</text>
<text x="36.6" y="170.3" transform="rotate(-90 36.6 170.3)">2</text>
</g>
<text font-size="1.8" fill="#840084" x="80.2" y="160.2">cbrues/kicad-lib2/footprints/sm-ics.pretty:SM-SOIC-8-208MIL</text>
<g font-size="1.4" fill="#a90000">
<text x="78.8" y="163.6">5</text>
<text x="78.8" y="166.1">6</text>
<text x="143.5" y="163.6">8</text>
<text x="78.8" y="171.2">2</text>
<text x="78.8" y="173.7">3</text>
<text x="78.8" y="168.7">7</text>
<text x="78.8" y="176.3">1</text>
<text x="143.5" y="176.3">4</text>
</g>
<g font-size="1.4" fill="#006464">
<text x="82.3" y="164.6">PB0(MOSI/DI/SDA/AIN0/OC0A/~{OC1A}/AREF/PCINT0)</text>
<text x="82.3" y="167.1">PB1(MISO/DO/AIN1/OC0B/OC1A/PCINT1)</text>
<text x="138.1" y="164.6">VCC</text>
<text x="82.3" y="172.2">PB3(XTAL1/CLKI/~{OC1B}/ADC3/PCINT3)</text>
<text x="82.3" y="169.6">PB2(SCK/USCK/SCL/T0/INT0/ADC1/PCINT2)</text>
<text x="82.3" y="177.3">PB5(~{RESET}/dW/ADC0/PCINT5)</text>
<text x="82.3" y="174.7">PB4(XTAL2/CLKO/OC1B/ADC2/PCINT4)</text>
<text x="137.9" y="177.3">GND</text>
</g>
</svg>
